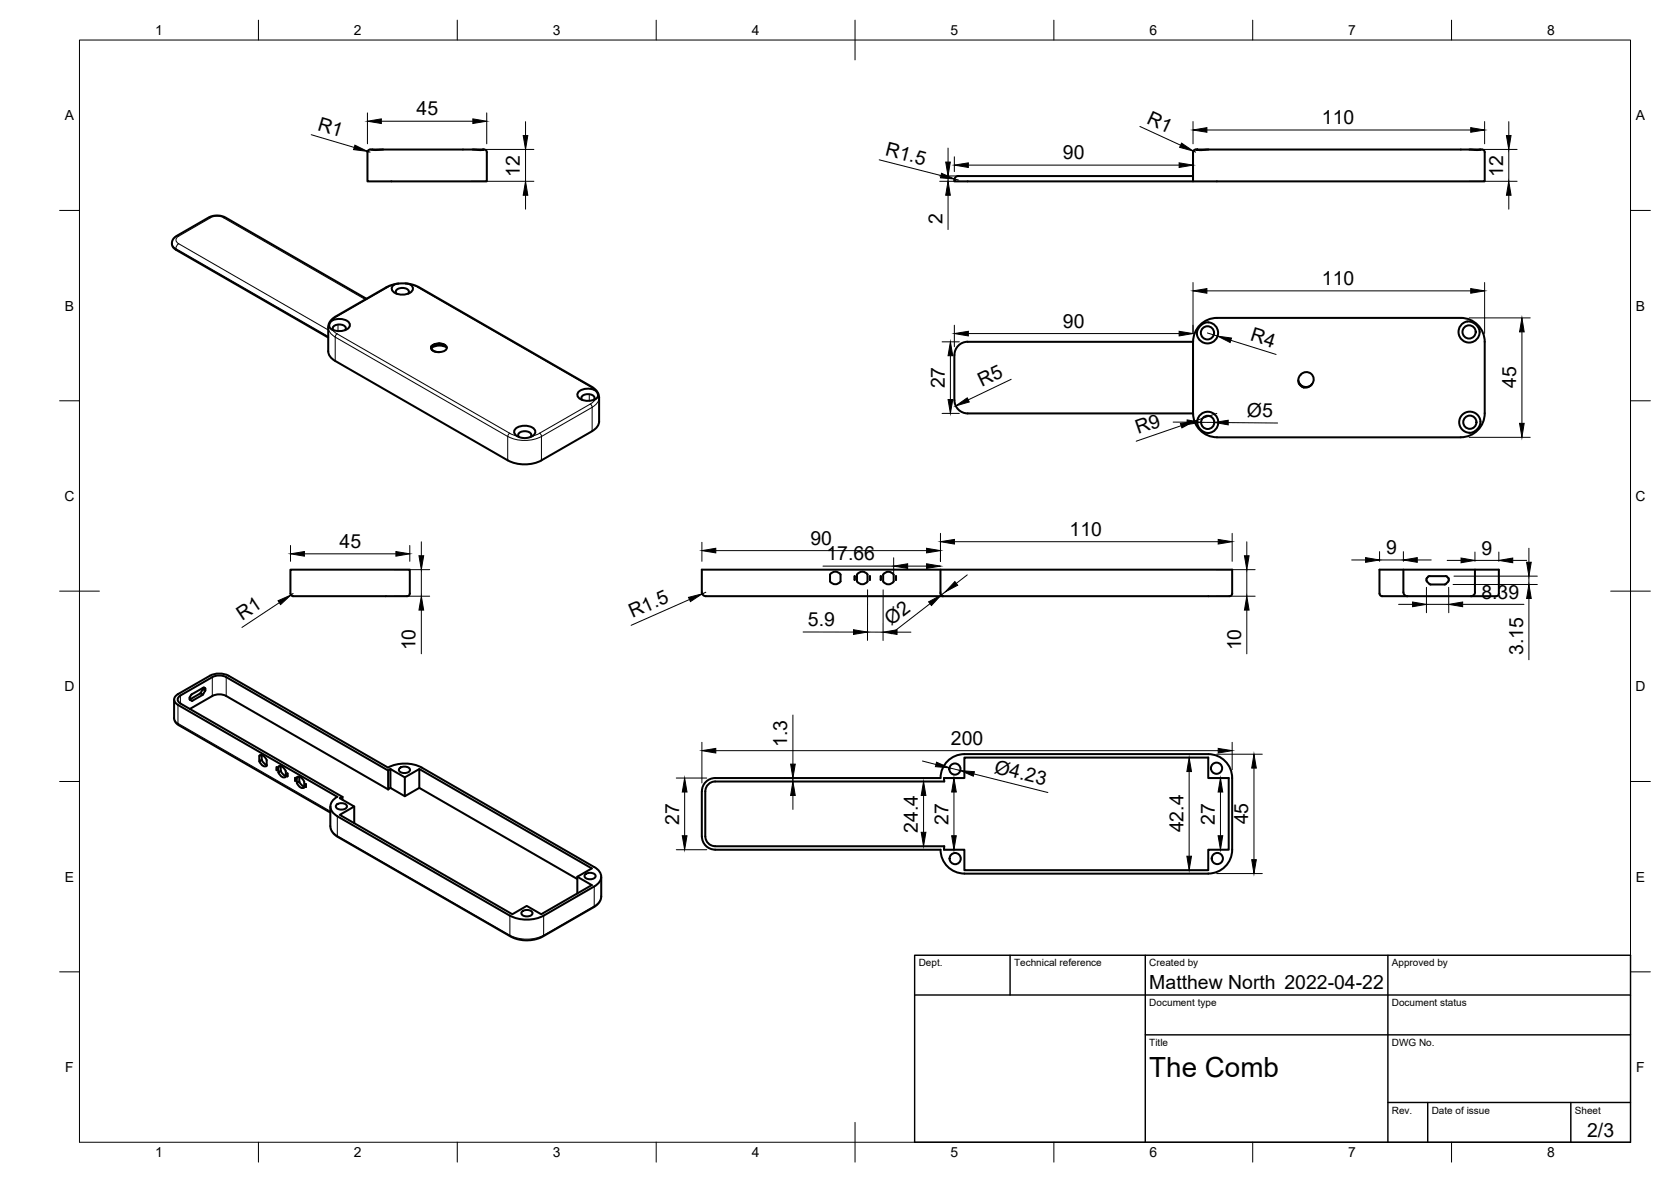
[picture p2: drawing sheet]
<svg xmlns="http://www.w3.org/2000/svg" width="420mm" height="297mm" viewBox="0 0 420 297" stroke-linecap="round" stroke-linejoin="round" font-family="sans-serif">
<!-- layer: Visible -->
<g fill="none" stroke="#000" stroke-width=".51">
<path d="M92.4 38.3v7.3h30v-7.3M93.5 37.6h2.9M118.9 37.6h2.6M121.5 37.6l-.6 .1-1.8-.1-24.5 .1-1.1-.1a.92 .92 0 0 0-1.1 .6M121.5 37.6h.2a.67 .67 0 0 1 .7 .6M300 38.3v7.3h73.3v-7.3M301 37.6h2.9M369.5 37.6h2.7M372.2 37.6l-.6 .1-68-.1-1.4 .1-1.5-.1a.67 .67 0 0 0-.7 .6M372.2 37.6h.4a.67 .67 0 0 1 .7 .6M300 44.2h-58a1.94 1.94 0 0 0-2 .6v.8h60M43.2 61.4l.2-1 .8-1 8.3-4.8 1.6-.4 1.7 .1 .9 .4 35.4 20.4"/>
<path d="M43.2 61.4l.4 .8 .6 .5 38.3 22.1M99 71.6l1.7-.4 2.3 .2a1.15 1.15 0 0 1 .8 1.1 1.15 1.15 0 0 1-.8 1.1 3.8 3.8 0 0 1-4.3-.5 1.03 1.03 0 0 1 .3-1.5zM99.7 73.8a.85 .85 0 0 1 0-.9 .85 .85 0 0 1 .8-.5 1.54 1.54 0 0 1 2.3 1.1l-.2 .3M101.9 71.2l1.9 .3 1.6 .7 43.7 25.2 1.1 1 .4 1.2v6.3a3.1 3.1 0 0 1-1.7 2.5l-12.7 7.3a9.4 9.4 0 0 1-8.5 0l-43.4-25-1-.7a2.46 2.46 0 0 1-.8-1.7v-6.4l.4-1 .6-.7 .8-.6 12.9-7.4 1.5-.6 1.5-.3M83.6 80.5l-.5 .4-.3 .7 .2 .8 .6 .5M83.6 80.5a3.5 3.5 0 0 1 4.3 .8 1.65 1.65 0 0 1-1.8 1.8 4.3 4.3 0 0 1-2.5-.2M83.9 83a.85 .85 0 0 1-.1-1 .85 .85 0 0 1 .8-.4 1.54 1.54 0 0 1 2.3 1.1l-.1 .3M108.4 87.4l.1-.4 .6-.4 1.4-.2-1.4 .3-.5 .4-.1 .4 .2 .4 .5 .4 1.4 .2M108.6 87.3l-.1 .1M110.4 86.3a1.43 1.43 0 0 1 1.9 1.4 1.86 1.86 0 0 1-1.6 .8M110.5 86.4l-1.5 .4M111.9 86.7l-.9-.3-1-.1-.8 .2-.6 .4a.74 .74 0 0 0 .1 1.2l.8 .3 1.1 .1"/>
<path d="M112.3 87.3a3.7 3.7 0 0 0-3.7 .1M240 89.2v11.4M243.3 85.9h56.7v18M243.3 85.9a3.3 3.3 0 0 0-3.3 3.3M300 85.9a6 6 0 0 1 6-6h61.3a6 6 0 0 1 6 6M301 84.1a2.69 2.69 0 0 0 3 2.3 2.69 2.69 0 0 0 2.3-3.1 2.69 2.69 0 0 0-3.2-2.2l-.8 .4-.8 .8-.5 1v.8M326.5 95.6l.5 1 1 .6h1l.9-.7-.9 .8-1.2 .1M326.6 96.3l.5 .6 .7 .5M326.6 96.3l-.1-.9 .2-.9a1.91 1.91 0 0 1 2.3-.8 1.91 1.91 0 0 1 1.3 2l-.4 .8M326.6 96.3l.5 .7 .7 .4M367.4 81.6l1-.7h1.4l1.3 .7 .8 1.3a2.66 2.66 0 0 1-3.3 3.1 2.66 2.66 0 0 1-1.2-4.4zM373.3 85.9v18a6 6 0 0 1-6 6h-61.3a6 6 0 0 1-6-6"/>
<path d="M129.6 107.7a3.7 3.7 0 0 1 4.9 .4 1.36 1.36 0 0 1-.7 1.6l-1.7 .4-1.1-.1-.9-.3a1.43 1.43 0 0 1-.7-1.6zM130.5 109.8a.85 .85 0 0 1-.1-.9 .85 .85 0 0 1 .9-.5h1.3a.85 .85 0 0 1 .9 .5 .85 .85 0 0 1-.1 .9M146.4 100.5a.85 .85 0 0 1-.1-1 .85 .85 0 0 1 .9-.4 1.54 1.54 0 0 1 2.3 1.1l-.2 .3M149.7 100.3a3.8 3.8 0 0 1-4.4-.6 1.46 1.46 0 0 1 1.5-1.9 3.2 3.2 0 0 1 2.9 .3l.5 .6 .2 .5-.1 .6-.6 .5M240 100.6a3.3 3.3 0 0 0 3.3 3.3h56.7M301.7 104.3a2.68 2.68 0 0 1 4.6 1.1 2.68 2.68 0 0 1-3.3 3.3l-1.3-.9-.7-1.4 .2-1.1zM369.5 108.8a2.7 2.7 0 0 1-2.7-3 2.7 2.7 0 0 1 3.3-2.4 2.7 2.7 0 0 1 2 3.5l-1 1.2-.7 .5-.9 .2M73.7 149.8h28.7M73.7 149.8a.67 .67 0 0 1-.7-.6v-6h30v6a.67 .67 0 0 1-.6 .6M176.5 148.8a1.59 1.59 0 0 0 2 1h58.7M176.5 148.8v-5.6h133.3v6a1.24 1.24 0 0 1-1.6 .6h-71M208.7 146.1v-1.7a1.58 1.58 0 0 1 2.6 0v1.7"/>
<path d="M211.3 146.1a1.58 1.58 0 0 1-2.6 0M214.9 144.8v.9zM215.5 146.1v-1.7a1.58 1.58 0 0 1 2.6 0v1.7M218.1 146.1a1.58 1.58 0 0 1-2.6 0M218.7 144.8v.9zM221.4 144.8l.1 .9zM222.3 144.1a1.58 1.58 0 0 1 2.4 .3v1.7a1.58 1.58 0 0 1-2.6 0v-1.7zM225.3 144.8v.9zM236.5 143.2v6a.67 .67 0 0 0 .7 .6M346.9 143.2h30v6a1.2 1.2 0 0 1-1.6 .6h-26.9a1.24 1.24 0 0 1-1.5-.6zM352.9 143.2v5.6M352.9 148.8a1.01 1.01 0 0 0 1 1"/>
<path d="M358.8 145.3l.6-.5h4.3l.5 .5M358.8 145.3v.8M364.2 145.3v.7l-.9 .9h-3.6l-.9-.8M370.9 143.2v5.6M370.9 148.8a1.01 1.01 0 0 1-1 1M43.8 175.8v4.9l.3 .8 .6 .6 38.4 22.1M45.4 176.8l40.7 23.5M45.4 176.8a1.07 1.07 0 0 1-.7-1 1.07 1.07 0 0 1 .7-1l8-4.6a3.8 3.8 0 0 1 3.5 0l40.7 23.4M47.7 175.6l.5 .5M47.7 178.2l5.7-3.3a3.8 3.8 0 0 1 3.5 0l40.7 23.5M47.7 175.1v.5M48 174.7l-.2 .4"/>
<path d="M48.2 174.5l-.2 .2M50.3 174.3l-2.6 1.5M50.9 173.3l-.6 1M51 172.9v.4M51.1 174.5l-2.9 1.6M51.6 173.1v.3M51.6 173.4l-.5 1.1M51.6 173.1l-.5-.3-2.9 1.7M52.8 169.8l-8 4.6a1.43 1.43 0 0 0-1 1.4 1.43 1.43 0 0 0 1 1.3l40 23.1M52.8 169.8a5.2 5.2 0 0 1 4.7 0M57.5 169.8l40.1 23.1a9.4 9.4 0 0 1 8.4 0l43.4 25a2.57 2.57 0 0 1 1.8 2.4 2.57 2.57 0 0 1-1.8 2.5l-12.7 7.3M65.2 189.9a1.34 1.34 0 0 1 1.9 1.1v1.4a1.35 1.35 0 0 1-1.9-1.1"/>
<path d="M65.5 189.8l-.3 .2v1.4l.6-.4M65.8 189.8v1.2M65.8 191l.7 .9 .6 .3M69.6 193.5v-.7v.8M70 192.7a1.36 1.36 0 0 1 1.9 1.1v1.4a1.35 1.35 0 0 1-1.9-1.1M70.3 192.5l-.3 .2v1.4l.6-.3M70.6 192.5v1.3M70.6 193.7l.7 1 .6 .3M72.3 194.3v.8zM72.3 195h.1M74.2 196.2v-.7v.7M74.6 195.4a1.35 1.35 0 0 1 1.9 1.1"/>
<path d="M75 195.2l-.4 .2v1.4l.6-.4M75.2 195.2v1.2M75.3 196.4l.6 1 .6 .3M76.5 196.5v1.4a1.35 1.35 0 0 1-1.8-1.1M76.9 197v.8zM76.9 197.7h.1M97.6 193.6v4.8M98.2 193.3l3.6 2.1 3.6-2.1 43.4 24.9-3.6 2.1v4.2M98.2 198l3.6 2.1 3.6-2.1 39.8 22.9M98.2 193.3v4.7M98.2 193.3l-.6 .3M98.2 198l-.6 .4"/>
<path d="M100.4 193.1a1.83 1.83 0 0 1 2.7 .2 1.57 1.57 0 0 1-2.7 .5l-.1-.5zM101.8 195.4v4.7M105.4 193.3v4.7M176.5 198.9v11.3M177.3 198.9l.1 11.3a2.47 2.47 0 0 0 2.4 2.4M179.8 196.4h57.6l-.1-.9h5.2v-5.1h61.3v5.1h5.1v18h-5.1v5.2h-61.3v-5.2h-5.2l.1-.8h-57.6M179.8 195.5h56.7a6 6 0 0 1 6-6h61.3a6 6 0 0 1 6 6v18a6 6 0 0 1-6 6M179.8 195.5a3.3 3.3 0 0 0-3.3 3.4M179.8 196.4a2.47 2.47 0 0 0-2.4 2.5M83.1 202.7v5.2l.4 1.2 1.1 1 43.9 25.3 1.5 .6 1.5 .3h1.6l2.8-.6 13.7-7.9 .9-.8 .6-1 .1-5.7M84.6 202.3a1.83 1.83 0 0 1 2.6 .2 1.57 1.57 0 0 1-2.6 .5l-.1-.5zM84.8 205.1l43.4 25"/>
<path d="M84.8 200.2a2.58 2.58 0 0 0-1.7 2.5 2.58 2.58 0 0 0 1.7 2.4M86.1 200.3v.7M86.1 200.3l-.7 .3 3.7 2.1-3.7 2.1 43.4 25 3.6-2.1 3.7 2.1 12.7-7.4-3.6-2.1M89.1 202.7v4.2M147.1 219.8a1.83 1.83 0 0 1 2.7 .2 1.57 1.57 0 0 1-2.7 .5l-.1-.5zM176.5 210.2a3.3 3.3 0 0 0 3.3 3.3M179.8 213.5h56.7a6 6 0 0 0 6 6M242.5 219.5h61.3M128.2 230.1a9.4 9.4 0 0 0 8.5 0M131.2 229.1a1.83 1.83 0 0 1 2.7 .3 1.57 1.57 0 0 1-2.7 .5l-.1-.5z"/>
<circle cx="303.6" cy="83.6" r="1.66"/>
<circle cx="369.4" cy="83.4" r="1.66"/>
<circle cx="303.7" cy="106.1" r="1.66"/>
<circle cx="369.6" cy="106.1" r="1.66"/>
<circle cx="240.1" cy="193.3" r="1.41"/>
<circle cx="305.9" cy="193.1" r="1.41"/>
<circle cx="240.2" cy="215.8" r="1.41"/>
<circle cx="306.1" cy="215.7" r="1.41"/>
</g>
<!-- layer: Visible Narrow -->
<g fill="none" stroke="#000" stroke-width=".25">
<path d="M44.4 59.3h.5M44.9 59.3a1 1 0 0 0-.7 1 1 1 0 0 0 .7 1M52.4 54.7h.5l1.7-.4 1.6 .4h.5M52.9 54.7l-8 4.7M56.2 54.7l35.6 20.6M43.2 61.1l.2 .6 .8 .8 .2-.7 .5-.6M44.2 62.7v-.2l38.3 22M44.9 61.2l37.6 21.7M84.4 79.5h.4l-1.2 1M97.2 72.2h.3M97.5 72.2l-12.7 7.4M99 71.6l-1.5 .6"/>
<path d="M103.2 71.5l1.9 .7M105 72.2l43.4 25M105.4 72.2h-.4M82.5 82.3a3 3 0 0 0 1.8 2.4l.5-.8M83.6 82.9l1.2 1 43.3 25M84.3 90.7v-6l43.4 25M85 81.6v1.6M110.5 86.4l1.4 .3M112.3 87.3a3.6 3.6 0 0 0-3.7 0M148.2 99.1v1.6M148.4 97.2l1 .7M148.8 97.2h-.4"/>
<path d="M150.6 99.9a3 3 0 0 1-1.7 2.5l-.5-.9M127.7 109.7v6M127.7 109.7a9.4 9.4 0 0 0 8.5 0M128.1 108.9l1.9 .7M128.1 108.9l-.4 .8M134 109.5l1.7-.6 .5 .8M136.1 109.7v6M148.4 101.5l-12.7 7.4M148.9 108.4v-6l-12.8 7.3M149.7 100.3l-1.3 1.2M44.7 177.2v4.6M45.4 174.8v2"/>
<path d="M47.8 175.8l.4 .3M47.8 175.8l.6 .3M50.3 174.3l.6 .4M50.5 174.1l.6 .4M50.9 173.3l.7 .3M51 173.1l.6 .3M51.1 172.8l.5 .3M51.3 172.8l.3 .1M53.4 170.2v4.7M56.9 170.2v4.7M43.8 180.4l.2 .6 .8 .8M44.7 181.8l38.4 22.1"/>
<path d="M44.8 181.8l.2 .4M83.1 207.6a3 3 0 0 0 1.7 2.4l.2 .3M84.8 205.1v4.9l43.4 25M128.2 230.1v4.9M128.2 235a9.4 9.4 0 0 0 8.5 0M128.2 235l.1 .3M136.7 235l-.1 .3M136.7 230.1v4.9M149.4 227.7l-12.7 7.3M149.4 222.8v4.9M149.4 227.7l-.1 .3M151.2 225.2a3 3 0 0 1-1.8 2.5"/>
</g>
<!-- layer: Border -->
<g fill="none" stroke="#000" stroke-width=".25">
<path d="M20 10.1h390v276.9h-390zM65 5.1v5M115 5.1v5M165 5.1v5M215 5.1v10M265 5.1v5M315 5.1v5M365 5.1v5M15 52.9h5M410 52.9h5M15 100.7h5M410 100.7h5"/>
<path d="M15 148.6h10M405 148.6h10M15 196.4h5M410 196.4h5M15 244.2h5M410 244.2h5M65 287v5M115 287v5M165 287v5M215 282.1v9.9M265 287v5M315 287v5"/>
<path d="M365 287v5"/>
</g>
<!-- layer: TitleBlock -->
<path d="M230 240.1h180v46.9h-180zM230 250h180M254 240.1v9.9M288 240.1v46.9M349 240.1v46.9M288 260.1h122M349 277.1h61M359 277.1v9.9M395 277.1v9.9" fill="none" stroke="#000" stroke-width=".36"/>
<!-- layer: Dimensions -->
<g fill="none" stroke="#000" stroke-width=".25">
<path d="M78.3 33.9l10.8 3.1M92.4 28.4v7.7M92.4 38l.7 .2M95.9 30.5h23M118.5 37.6h15.7M122.4 28.4v7.7M132.1 30.6v3.5M132.1 37.6v8M238.4 37.2v3.5M240 39.4v3.7M286.6 31.8l10.3 4.7M300 30.6v5.5"/>
<path d="M300 38l.6 .2M303.5 32.7h66.3M369.4 37.6h12.1M373.3 30.6v5.5M379.4 30.6v3.5M379.4 37.6v8M118.5 45.6h15.7M132.1 49.1v3.5M221.1 40.2l15.5 3.9M236.3 45.6h4.9M236.3 44.2h4.9M238.4 44.2v1.4"/>
<path d="M238.4 49.1v8.6M240 45l1 .2M243.5 41.5h53M369.4 45.6h12.1M379.4 49.1v3.5M300 71v12.8M303.5 73.1h66.3M369.4 79.9h15.4M373.3 71v12.8M236.9 85.9h4.3M239 89.4v11M240 81.7v5.4"/>
<path d="M243.5 83.8h53M254.3 95.3l-10.8 5.2M303.6 83.7l2.5 .8M309.5 85.5l11.4 3.6M382.7 83.4v23M236.9 103.9h4.3M295 106.1h3.5M297 107l-11.3 3.9M302 106.1l3.3 .1M306 103.9l-5.7 1.9M308.8 106.2l12.4 .1M369.4 109.9h15.4"/>
<path d="M73 137.1v4M76.5 139.2h23M103 137.1v4M105.9 136.2v3.5M176.5 136.3v4.8M180 138.4h53M236.5 134v7.1M240 136.1h66.3M309.8 134v7.1M313.5 136.2v3.5M346.9 138.6v2.5M352.9 138.6v2.5"/>
<path d="M370.9 138.7v2.4M376.9 138.7v2.4M384.4 137.8v3.5M70.2 151.5l-9.4 6.2M73.7 149.1l-.5 .4M99.1 143.2h8.9M99.1 149.8h8.9M105.9 143.2v6.6M105.9 153.3v11M173.4 150.7l-14.7 6.4M177.5 148.8l-.9 .4M201.9 158.8h12.7"/>
<path d="M206.9 142.3h17.8M218.1 158.8l4 .1M218.1 148.2v12.7M222.1 148.2l-.1 12.8M224.7 140.2v3.8M225.6 158.9h3.4M228.2 142.3h4.8M233.8 151.7l-9.7 7.6M237.7 148.7l-1.1 .9M243.2 144.5l-2.7 2.1M305.9 143.2h9.7M305.9 149.8h9.7"/>
<path d="M313.5 143.2v6.6M313.5 153.3v11M339.9 140.7h3.5M346.9 140.7h6M351.7 151.9h3.5M356.4 140.7h3.5M358.7 147.6v6.4M358.7 151.9h5.6M363.9 140.8h3.5M364.3 147.6v6.4M365.4 146.9h21.1M365.6 144.8h20.9"/>
<path d="M367.8 151.9h15.4M370.9 140.8h6M380.4 140.8h3.5M384.4 144.8v2.1M384.4 150.4v15.4M199.4 179.7v12.3M170.1 195.5h7.6M172.1 199v11M176.5 186.5v10.3M180 188.6h126.3M197.3 196.4h.1M197.3 195.5h.1"/>
<path d="M199.4 195.5v.9M199.4 199.9v3.5M231.9 191.2l3.4 .9M232.2 199.9v9.3M237.8 195.5h2.6M238.7 193l2.8 .6M239.9 199v11M244.9 194.5l18.6 4.7M299 193.9v21.3M305.9 189.5h11.5M306.9 199v11M309.8 186.5v6.9"/>
<path d="M315.3 193v23M170.1 213.5h7.6M237.8 213.5h2.6M305.9 219.5h11.5"/>
</g>
<g fill="#000" stroke="#000" stroke-width=".25">
<path d="M89.2 36.5l3.2 1.5-3.5-.4zM92.4 30.5l3.5-.6v1.1zM118.9 29.9l3.5 .6-3.5 .5zM131.6 34.1h1.1l-.6 3.5zM297.1 36l2.9 2-3.4-1zM300 32.7l3.5-.6v1.1zM369.8 32.1l3.5 .6-3.5 .5zM378.8 34.1h1.1l-.5 3.5zM132.1 45.6l.6 3.5h-1.1zM236.7 43.5l3.3 1.5-3.5-.3zM237.8 40.7h1.2l-.6 3.5zM238.4 45.6l.6 3.5h-1.2z"/>
<path d="M240 41.5l3.5-.6v1.2zM296.5 40.9l3.5 .6-3.5 .6zM379.4 45.6l.5 3.5h-1.1zM300 73.1l3.5-.6v1.2zM369.8 72.5l3.5 .6-3.5 .6zM239 85.9l.6 3.5h-1.2zM240.3 102l2.9-2 .5 1zM240 83.8l3.5-.5v1.1zM296.5 83.3l3.5 .5-3.5 .6zM306.1 84.5l3.5 .4-.3 1.2zM382.7 79.9l.5 3.5h-1.1zM238.4 100.4h1.2l-.6 3.5z"/>
<path d="M296.8 106.4l3.5-.6-3.1 1.7zM298.5 105.5l3.5 .6-3.5 .6zM305.3 106.2l3.5-.6v1.2zM382.1 106.4h1.1l-.5 3.5zM73 139.2l3.5-.6v1.2zM99.5 138.6l3.5 .6-3.5 .6zM105.3 139.7h1.2l-.6 3.5zM176.5 138.4l3.5-.6v1.1zM233 137.8l3.5 .6-3.5 .5zM236.5 136.1l3.5-.5v1.1zM306.3 135.6l3.5 .5-3.5 .6zM312.9 139.7h1.2l-.6 3.5z"/>
<path d="M69.9 151l3.3-1.5-2.7 2.4zM105.9 149.8l.6 3.5h-1.2zM173.1 150.1l3.5-.9-3 2zM214.6 158.2l3.5 .6-3.5 .6zM222.1 158.9l3.5-.6v1.1zM224.7 142.3l3.5-.6v1.1zM233 141.7l3.5 .6-3.5 .5zM233.5 151.2l3.1-1.6-2.4 2.6zM240.1 146.1l.7 1-3.1 1.6zM313.5 149.8l.6 3.5h-1.2zM343.4 140.1l3.5 .6-3.5 .6zM355.2 151.3l3.5 .6-3.5 .6z"/>
<path d="M352.9 140.7l3.5-.6v1.2zM367.4 140.2l3.5 .6-3.5 .6zM364.3 151.9l3.5-.6v1.2zM376.9 140.8l3.5-.6v1.2zM383.9 141.3h1.1l-.6 3.5zM384.4 146.9l.6 3.5h-1.1zM172.1 195.5l.6 3.5h-1.1zM176.5 188.6l3.5-.5v1.1zM199.4 196.4l.6 3.5h-1.2zM198.8 192h1.2l-.6 3.5zM232.2 196.4l.6 3.5h-1.2zM235.5 191.5l3.2 1.5-3.5-.3z"/>
<path d="M239.9 195.5l.6 3.5h-1.2zM241.5 193.6l3.5 .3-.3 1.2zM299 190.4l.6 3.5h-1.2zM306.9 195.5l.5 3.5h-1.1zM306.3 188.1l3.5 .5-3.5 .6zM315.3 189.5l.6 3.5h-1.2zM171.6 210h1.1l-.6 3.5zM231.6 209.2h1.2l-.6 3.5zM239.3 210h1.2l-.6 3.5zM298.4 215.2h1.2l-.6 3.5zM306.3 210h1.1l-.5 3.5zM314.7 216h1.2l-.6 3.5z"/>
</g>
<text font-size="7" x="289" y="270.6">The Comb</text>
<g font-size="4.9">
<text x="104.7" y="29">45</text>
<text x="79.6" y="32.8" transform="rotate(17 79.6 32.8)">R1</text>
<text x="288.1" y="30.9" transform="rotate(25 288.1 30.9)">R1</text>
<text x="332.4" y="31.2">110</text>
<text x="222.4" y="39" transform="rotate(14 222.4 39)">R1.5</text>
<text x="267.3" y="40">90</text>
<text x="130.7" y="44.4" transform="rotate(-90 130.7 44.4)">12</text>
<text x="378" y="44.4" transform="rotate(-90 378 44.4)">12</text>
<text x="237" y="56.4" transform="rotate(-90 237 56.4)">2</text>
<text x="332.4" y="71.6">110</text>
<text x="267.3" y="82.4">90</text>
<text x="314.2" y="85.5" transform="rotate(18 314.2 85.5)">R4</text>
<text x="237.6" y="97.6" transform="rotate(-90 237.6 97.6)">27</text>
<text x="246.9" y="97.2" transform="rotate(-26 246.9 97.2)">R5</text>
<text x="381.2" y="97.5" transform="rotate(-90 381.2 97.5)">45</text>
<text x="313.5" y="104.7" transform="rotate(1 313.5 104.7)">Ø5</text>
<text x="286.2" y="109.2" transform="rotate(-19 286.2 109.2)">R9</text>
<text x="85.4" y="137.7">45</text>
<text x="203.8" y="136.9">90</text>
<text x="268.9" y="134.7">110</text>
<text x="207.8" y="140.8">17.66</text>
<text x="348.5" y="139.3">9</text>
<text x="372.5" y="139.4">9</text>
<text x="60.9" y="155.9" transform="rotate(-34 60.9 155.9)">R1</text>
<text x="159" y="155.4" transform="rotate(-24 159 155.4)">R1.5</text>
<text x="372.5" y="150.4">8.39</text>
<text x="203.1" y="157.4">5.9</text>
<text x="224.1" y="157.3" transform="rotate(-38 224.1 157.3)">Ø2</text>
<text x="104.5" y="163.4" transform="rotate(-90 104.5 163.4)">10</text>
<text x="312" y="163.4" transform="rotate(-90 312 163.4)">10</text>
<text x="383" y="164.6" transform="rotate(-90 383 164.6)">3.15</text>
<text x="197.9" y="187.7" transform="rotate(-90 197.9 187.7)">1.3</text>
<text x="239.1" y="187.2">200</text>
<text x="249.8" y="194.1" transform="rotate(14 249.8 194.1)">Ø4.23</text>
<text x="170.8" y="207.2" transform="rotate(-90 170.8 207.2)">27</text>
<text x="230.8" y="209.2" transform="rotate(-90 230.8 209.2)">24.4</text>
<text x="238.5" y="207.2" transform="rotate(-90 238.5 207.2)">27</text>
<text x="297.6" y="209.2" transform="rotate(-90 297.6 209.2)">42.4</text>
<text x="305.5" y="207.2" transform="rotate(-90 305.5 207.2)">27</text>
<text x="313.8" y="207.2" transform="rotate(-90 313.8 207.2)">45</text>
<text x="289" y="248.5">Matthew North 2022-04-22</text>
<text x="399.1" y="285.7">2/3</text>
</g>
<g font-size="3.5">
<text x="39" y="8.8">1</text>
<text x="89" y="8.8">2</text>
<text x="139" y="8.8">3</text>
<text x="189" y="8.8">4</text>
<text x="239" y="8.8">5</text>
<text x="289" y="8.8">6</text>
<text x="339" y="8.8">7</text>
<text x="389" y="8.8">8</text>
<text x="16.3" y="30.2">A</text>
<text x="411.3" y="30.2">A</text>
<text x="16.3" y="78">B</text>
<text x="411.3" y="78">B</text>
<text x="16.2" y="125.9">C</text>
<text x="411.2" y="125.9">C</text>
<text x="16.2" y="173.7">D</text>
<text x="411.2" y="173.7">D</text>
<text x="16.3" y="221.6">E</text>
<text x="411.3" y="221.6">E</text>
<text x="16.4" y="269.4">F</text>
<text x="411.4" y="269.4">F</text>
<text x="39" y="290.8">1</text>
<text x="89" y="290.8">2</text>
<text x="139" y="290.8">3</text>
<text x="189" y="290.8">4</text>
<text x="239" y="290.8">5</text>
<text x="289" y="290.8">6</text>
<text x="339" y="290.8">7</text>
<text x="389" y="290.8">8</text>
</g>
<g font-size="2.5">
<text x="231" y="242.9">Dept.</text>
<text x="255" y="242.9">Technical reference</text>
<text x="289" y="242.9">Created by</text>
<text x="350" y="242.9">Approved by</text>
<text x="289" y="252.8">Document type</text>
<text x="350" y="252.8">Document status</text>
<text x="289" y="262.9">Title</text>
<text x="350" y="262.9">DWG No.</text>
<text x="350" y="279.9">Rev.</text>
<text x="360" y="279.9">Date of issue</text>
<text x="396" y="279.9">Sheet</text>
</g>
</svg>
